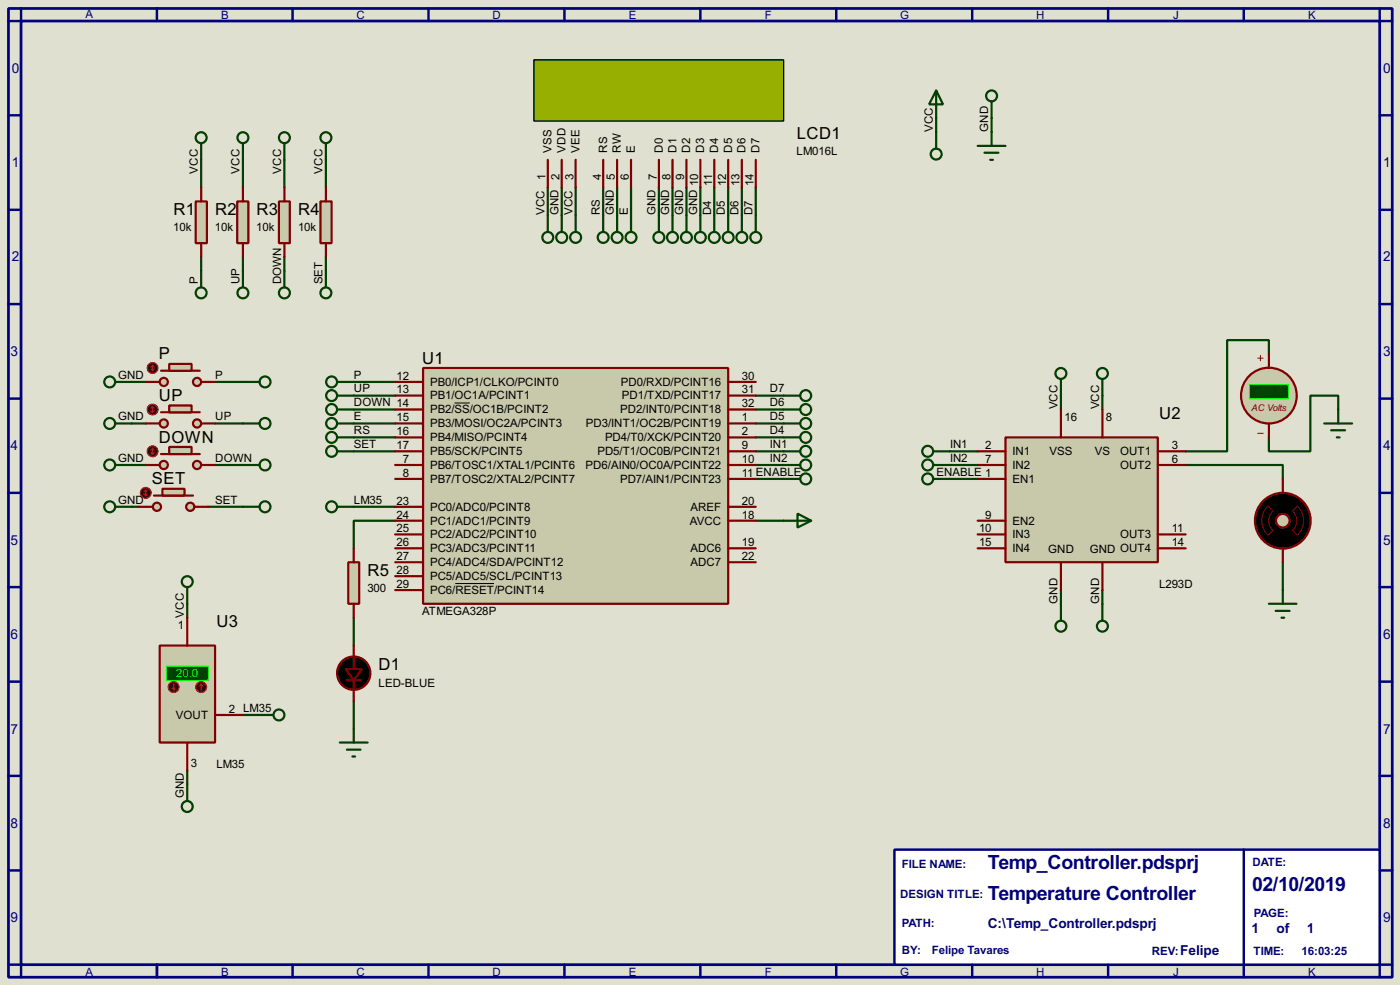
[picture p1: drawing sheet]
<svg xmlns="http://www.w3.org/2000/svg" width="256mm" height="180mm" viewBox="0 0 256 180" stroke-linecap="round" stroke-linejoin="round" font-family="sans-serif">
<path d="M0 0h256.5v180.3h-256.5z" fill="#e0e0d0"/>
<path d="M1.6 1.6h253.5v177.3h-253.5zM3.9 3.9h248.9v172.7h-248.9z" fill="none" stroke="#000080" stroke-width=".5"/>
<path d="M3.9 1.6v2.3h-2.3M28.8 1.6v2.3" fill="none" stroke="#000080" stroke-width=".45"/>
<path d="M163.9 155.5h88.9v21.1h-88.9z" fill="#fff" stroke="#000080" stroke-width=".45"/>
<g fill="none" stroke="#000080" stroke-width=".45">
<path d="M53.6 1.6v2.3M78.5 1.6v2.3M103.4 1.6v2.3M128.3 1.6v2.3M153.2 1.6v2.3M178.1 1.6v2.3M203 1.6v2.3M227.9 1.6v2.3M252.8 1.6v2.3h2.3M1.6 21.1h2.3M1.6 38.4h2.3M252.8 21.1h2.3"/>
<path d="M252.8 38.4h2.3M1.6 55.7h2.3M252.8 55.7h2.3M1.6 73h2.3M252.8 73h2.3M1.6 90.2h2.3M252.8 90.2h2.3M1.6 107.5h2.3M252.8 107.5h2.3M1.6 124.8h2.3M252.8 124.8h2.3M1.6 142h2.3"/>
<path d="M1.6 159.3h2.3M227.9 155.5v23.4M252.8 142h2.3M252.8 159.3h2.3M1.6 176.6h2.3v2.3M28.8 176.6v2.3M53.6 176.6v2.3M78.5 176.6v2.3M103.4 176.6v2.3M128.3 176.6v2.3M153.2 176.6v2.3M178.1 176.6v2.3"/>
<path d="M203 176.6v2.3M255.1 176.6h-2.3v2.3"/>
</g>
<g fill="none" stroke="#004000" stroke-width=".4">
<path d="M36.9 29.3v5M44.5 29.3v5M52.1 29.3v5M59.7 29.3v5M100.4 34.3v5.1M102.9 34.3v5.1M105.5 34.3v5.1M110.5 34.3v5.1M113.1 34.3v5.1M115.6 34.3v5.1M120.7 34.3v5.1M123.2 34.3v5.1"/>
<path d="M125.8 34.3v5.1M128.3 34.3v5.1M130.9 34.3v5.1M133.4 34.3v5.1M135.9 34.3v5.1M138.5 34.3v5.1M171.5 21.6v2.6M181.7 21.6v2.6M36.9 47v2.6M44.5 47v2.6M52.1 47v2.6M59.7 47v2.6"/>
<path d="M24.2 77.5h2.5M24.2 69.9h2.5M39.4 77.5h5.1M39.4 69.9h5.1M64.8 77.5h7.6M64.8 69.9h7.6M64.8 72.4h7.6M64.8 75h7.6M138.5 77.5h5.1M138.5 72.4h5.1M138.5 75h5.1M194.4 72.4v2.6"/>
<path d="M202 72.4v2.6M232.5 64.8v-2.5h-7.7v20.3h-7.6M245.2 75v-2.6h-5.1v10.2h-7.6v-2.5M24.2 85.1h2.5M24.2 92.8h1.3M38.2 92.8h6.3M39.4 85.1h5.1M64.8 80.1h7.6M64.8 82.6h7.6M64.8 92.8h7.6M72.4 95.3h-7.6v5.1M138.5 80.1h5.1"/>
<path d="M138.5 85.1h5.1M138.5 82.6h5.1M138.5 87.7h5.1M138.5 95.3h5.1M174 85.1h5.1M174 82.6h5.1M174 87.7h5.1M217.2 85.1h17.8v2.6M34.3 110.5v2.6M64.8 113.1v5.1M194.4 108v2.5M202 108v2.5"/>
<path d="M235 102.9v5.1M44.5 130.9h2.5M64.8 128.3v5.1M34.3 141v2.6"/>
</g>
<path d="M77.5 67.4h55.9v43.1h-55.9z" fill="#c8c8aa" stroke="#800000" stroke-width=".4"/>
<g fill="none" stroke="#800000" stroke-width=".4">
<path d="M72.4 69.9h5.1M72.4 72.4h5.1M72.4 77.5h5.1M72.4 75h5.1M133.4 69.9h5.1M133.4 72.4h5.1M133.4 77.5h5.1M133.4 75h5.1M72.4 85.1h5.1M72.4 82.6h5.1M72.4 80.1h5.1M72.4 87.7h5.1"/>
<path d="M72.4 97.8h5.1M72.4 95.3h5.1M72.4 92.8h5.1M133.4 85.1h5.1M133.4 82.6h5.1M133.4 80.1h5.1M133.4 87.7h5.1M133.4 95.3h5.1M133.4 92.8h5.1M72.4 108h5.1M72.4 105.5h5.1M72.4 102.9h5.1"/>
<path d="M72.4 100.4h5.1M133.4 102.9h5.1M133.4 100.4h5.1"/>
</g>
<path d="M83.3 73.8h2.8M83.4 106.8h7.1" fill="none" stroke="#000" stroke-width=".18"/>
<path d="M97.8 11h45.8v11.2h-45.8z" fill="#96af00" stroke="#000" stroke-width=".25"/>
<g fill="none" stroke="#800000" stroke-width=".4">
<path d="M100.4 29.3v5M102.9 29.3v5M105.5 29.3v5M110.5 29.3v5M113.1 29.3v5M115.6 29.3v5M120.7 29.3v5M123.2 29.3v5M125.8 29.3v5M128.3 29.3v5M130.9 29.3v5M133.4 29.3v5"/>
<path d="M135.9 29.3v5M138.5 29.3v5"/>
</g>
<g fill="#c8c8aa" stroke="#800000" stroke-width=".4">
<circle cx="30" cy="69.9" r=".75"/>
<circle cx="36.1" cy="69.9" r=".75"/>
</g>
<path d="M29.5 67.9h7.1" fill="none" stroke="#800000" stroke-width=".4"/>
<path d="M31 66.6h4.1v1.3h-4.1z" fill="#c8c8aa" stroke="#800000" stroke-width=".4"/>
<path d="M26.7 69.9h2.6M36.9 69.9h2.5" fill="none" stroke="#800000" stroke-width=".4"/>
<circle cx="27.9" cy="67.4" r="1" fill="#400000" stroke="#f00" stroke-width=".2"/>
<path d="M27.7 67.6l.3 .3M28 66.9v1M28 66.9l.2 .2M28 66.9l-.3 .2M28.2 67.6l-.2 .3" fill="none" stroke="#f00" stroke-width=".2"/>
<g fill="#c8c8aa" stroke="#800000" stroke-width=".4">
<circle cx="30" cy="77.5" r=".75"/>
<circle cx="36.1" cy="77.5" r=".75"/>
</g>
<path d="M29.5 75.5h7.1" fill="none" stroke="#800000" stroke-width=".4"/>
<path d="M31 74.2h4.1v1.3h-4.1z" fill="#c8c8aa" stroke="#800000" stroke-width=".4"/>
<path d="M26.7 77.5h2.6M36.9 77.5h2.5" fill="none" stroke="#800000" stroke-width=".4"/>
<circle cx="27.9" cy="75" r="1" fill="#400000" stroke="#f00" stroke-width=".2"/>
<path d="M27.7 75.2l.3 .3M28 74.5v1M28 74.5l.2 .2M28 74.5l-.3 .2M28.2 75.2l-.2 .3" fill="none" stroke="#f00" stroke-width=".2"/>
<g fill="#c8c8aa" stroke="#800000" stroke-width=".4">
<circle cx="30" cy="85.1" r=".75"/>
<circle cx="36.1" cy="85.1" r=".75"/>
</g>
<path d="M29.5 83.1h7.1" fill="none" stroke="#800000" stroke-width=".4"/>
<path d="M31 81.8h4.1v1.3h-4.1z" fill="#c8c8aa" stroke="#800000" stroke-width=".4"/>
<path d="M26.7 85.1h2.6M36.9 85.1h2.5" fill="none" stroke="#800000" stroke-width=".4"/>
<circle cx="27.9" cy="82.6" r="1" fill="#400000" stroke="#f00" stroke-width=".2"/>
<path d="M27.7 82.9l.3 .2M28 82.1v1M28 82.1l.2 .3M28 82.1l-.3 .3M28.2 82.9l-.2 .2" fill="none" stroke="#f00" stroke-width=".2"/>
<g fill="#c8c8aa" stroke="#800000" stroke-width=".4">
<circle cx="28.7" cy="92.8" r=".75"/>
<circle cx="34.8" cy="92.8" r=".75"/>
</g>
<path d="M28.2 90.7h7.2" fill="none" stroke="#800000" stroke-width=".4"/>
<path d="M29.8 89.5h4v1.2h-4z" fill="#c8c8aa" stroke="#800000" stroke-width=".4"/>
<path d="M25.5 92.8h2.5M35.6 92.8h2.6" fill="none" stroke="#800000" stroke-width=".4"/>
<circle cx="26.7" cy="90.2" r="1" fill="#400000" stroke="#f00" stroke-width=".2"/>
<path d="M26.5 90.5l.2 .2M26.7 89.7v1M26.7 89.7l.3 .3M26.7 89.7l-.2 .3M27 90.5l-.3 .2" fill="none" stroke="#f00" stroke-width=".2"/>
<path d="M43.5 36.9h2v7.6h-2z" fill="#c8c8aa" stroke="#800000" stroke-width=".4"/>
<path d="M44.5 34.3v2.6M44.5 44.5v2.5" fill="none" stroke="#800000" stroke-width=".4"/>
<path d="M51.1 36.9h2v7.6h-2z" fill="#c8c8aa" stroke="#800000" stroke-width=".4"/>
<path d="M52.1 34.3v2.6M52.1 44.5v2.5" fill="none" stroke="#800000" stroke-width=".4"/>
<path d="M58.7 36.9h2.1v7.6h-2.1z" fill="#c8c8aa" stroke="#800000" stroke-width=".4"/>
<path d="M59.7 34.3v2.6M59.7 44.5v2.5" fill="none" stroke="#800000" stroke-width=".4"/>
<path d="M35.9 36.9h2v7.6h-2z" fill="#c8c8aa" stroke="#800000" stroke-width=".4"/>
<path d="M36.9 34.3v2.6M36.9 44.5v2.5" fill="none" stroke="#800000" stroke-width=".4"/>
<g fill="none" stroke="#004000" stroke-width=".4">
<path d="M171.5 16.6l1.3 2.5h-2.6zM171.5 16.6v5M181.7 18.6v3M36.9 26.2v3.1M44.5 26.2v3.1M52.1 26.2v3.1M59.7 26.2v3.1M100.4 39.4v3.1M102.9 39.4v3.1M105.5 39.4v3.1M110.5 39.4v3.1M113.1 39.4v3.1"/>
<path d="M115.6 39.4v3.1M120.7 39.4v3.1M123.2 39.4v3.1M125.8 39.4v3.1M128.3 39.4v3.1M130.9 39.4v3.1M133.4 39.4v3.1M135.9 39.4v3.1M138.5 39.4v3.1M171.5 24.2v3M179.1 26.7h5.1M180.4 28h2.5"/>
<path d="M181.4 29.3h.5M181.7 24.2v2.5M36.9 49.6v3M44.5 49.6v3M52.1 49.6v3M59.7 49.6v3M21.1 77.5h3.1M21.1 69.9h3.1M44.5 77.5h3.1M44.5 69.9h3.1M61.8 77.5h3M61.8 69.9h3"/>
<path d="M61.8 72.4h3M61.8 75h3M143.6 77.5h3M143.6 72.4h3M143.6 75h3M21.1 85.1h3.1M21.1 92.8h3.1M44.5 85.1h3.1M44.5 92.8h3.1M61.8 80.1h3M61.8 82.6h3M143.6 80.1h3"/>
<circle cx="181.6" cy="17.6" r="1"/>
<circle cx="36.8" cy="25.2" r="1"/>
<circle cx="44.5" cy="25.2" r="1"/>
<circle cx="52.1" cy="25.2" r="1"/>
<circle cx="59.7" cy="25.2" r="1"/>
<circle cx="171.5" cy="28.2" r="1"/>
<circle cx="36.8" cy="53.6" r="1"/>
<circle cx="44.5" cy="53.6" r="1"/>
<circle cx="52.1" cy="53.6" r="1"/>
<circle cx="59.7" cy="53.6" r="1"/>
<circle cx="100.3" cy="43.5" r="1"/>
<circle cx="102.9" cy="43.5" r="1"/>
<circle cx="105.4" cy="43.5" r="1"/>
<circle cx="110.5" cy="43.5" r="1"/>
<circle cx="113" cy="43.5" r="1"/>
<circle cx="115.6" cy="43.5" r="1"/>
<circle cx="120.7" cy="43.5" r="1"/>
<circle cx="123.2" cy="43.5" r="1"/>
<circle cx="125.7" cy="43.5" r="1"/>
<circle cx="128.3" cy="43.5" r="1"/>
<circle cx="130.8" cy="43.5" r="1"/>
<circle cx="133.4" cy="43.5" r="1"/>
<circle cx="135.9" cy="43.5" r="1"/>
<circle cx="138.4" cy="43.5" r="1"/>
<circle cx="20.1" cy="69.9" r="1"/>
<circle cx="20.1" cy="77.5" r="1"/>
<circle cx="48.5" cy="69.9" r="1"/>
<circle cx="48.5" cy="77.5" r="1"/>
<circle cx="60.7" cy="69.9" r="1"/>
<circle cx="60.7" cy="72.4" r="1"/>
<circle cx="60.7" cy="77.5" r="1"/>
<circle cx="60.7" cy="75" r="1"/>
<circle cx="147.6" cy="72.4" r="1"/>
<circle cx="147.6" cy="75" r="1"/>
<circle cx="147.6" cy="77.5" r="1"/>
<circle cx="20.1" cy="85.1" r="1"/>
<circle cx="20.1" cy="92.8" r="1"/>
<circle cx="48.5" cy="92.8" r="1"/>
<circle cx="48.5" cy="85.1" r="1"/>
<circle cx="60.7" cy="80.1" r="1"/>
<circle cx="60.7" cy="82.6" r="1"/>
<circle cx="147.6" cy="80.1" r="1"/>
</g>
<path d="M184.2 80.1h27.9v22.8h-27.9z" fill="#c8c8aa" stroke="#800000" stroke-width=".4"/>
<g fill="none" stroke="#800000" stroke-width=".4">
<path d="M194.4 75v5.1M202 75v5.1M179.1 82.6h5.1M179.1 85.1h5.1M179.1 97.8h5.1M179.1 87.7h5.1M179.1 95.3h5.1M212.1 82.6h5.1M212.1 85.1h5.1M212.1 97.8h5.1M179.1 100.4h5.1M194.4 102.9v5.1"/>
<path d="M202 102.9v5.1M212.1 100.4h5.1"/>
</g>
<g fill="none" stroke="#004000" stroke-width=".4">
<path d="M194.4 69.4v3M202 69.4v3M143.6 82.6h3M143.6 85.1h3M171 82.6h3M171 85.1h3M171 87.7h3M194.4 110.5v3.1M202 110.5v3.1"/>
<circle cx="194.3" cy="68.4" r="1"/>
<circle cx="201.9" cy="68.4" r="1"/>
<circle cx="147.6" cy="85.1" r="1"/>
<circle cx="147.6" cy="82.6" r="1"/>
<circle cx="169.9" cy="82.6" r="1"/>
<circle cx="169.9" cy="87.7" r="1"/>
<circle cx="169.9" cy="85.1" r="1"/>
<circle cx="194.3" cy="114.6" r="1"/>
<circle cx="201.9" cy="114.6" r="1"/>
</g>
<path d="M29.3 118.2h10.1v17.7h-10.1z" fill="#c8c8aa" stroke="#800000" stroke-width=".4"/>
<path d="M30.5 122h7.7v2.5h-7.7z" fill="#004000" stroke="#0f0" stroke-width=".2"/>
<path d="M34.3 113.1v5.1M34.3 135.9v5.1M39.4 130.9h5.1" fill="none" stroke="#800000" stroke-width=".4"/>
<circle cx="36.8" cy="125.8" r="1" fill="#400000" stroke="#f00" stroke-width=".2"/>
<path d="M36.9 125.3l-.3 .2M36.9 125.3l.2 .2M36.9 125.3v1" fill="none" stroke="#f00" stroke-width=".2"/>
<circle cx="31.8" cy="125.8" r="1" fill="#400000" stroke="#f00" stroke-width=".2"/>
<path d="M31.6 126l.2 .3M31.8 125.3v1M32.1 126l-.3 .3" fill="none" stroke="#f00" stroke-width=".2"/>
<g fill="none" stroke="#004000" stroke-width=".4">
<path d="M61.8 92.8h3M143.6 87.7h3M143.6 95.3h5M146.1 94l2.5 1.3-2.5 1.3zM34.3 107.5v3M47 130.9h3.1M34.3 143.6v3"/>
<circle cx="60.7" cy="92.8" r="1"/>
<circle cx="147.6" cy="87.7" r="1"/>
<circle cx="34.3" cy="106.5" r="1"/>
<circle cx="51.1" cy="130.9" r="1"/>
<circle cx="34.3" cy="147.6" r="1"/>
</g>
<circle cx="235" cy="95.3" r="5.1" fill="#000" stroke="#800000" stroke-width=".4"/>
<path d="M232.3 92.6l.9 .9a2.45 2.45 0 0 0 0 3.6l-.9 .9a3.7 3.7 0 0 1 0-5.4zM237.7 92.6a3.7 3.7 0 0 1 0 5.4l-.9-.9a2.54 2.54 0 0 0 0-3.6z" fill="none" stroke="#800000" stroke-width=".18"/>
<circle cx="235" cy="95.3" r="1.25" fill="#c8c8aa" stroke="#800000" stroke-width=".4"/>
<path d="M235 87.7v2.5M235 100.4v2.5" fill="none" stroke="#800000" stroke-width=".4"/>
<path d="M232.5 110.5h5M233.7 111.8h2.6M234.8 113.1h.5M235 108v2.5" fill="none" stroke="#004000" stroke-width=".4"/>
<circle cx="232.4" cy="72.4" r="5.1" fill="#c8c8aa" stroke="#800000" stroke-width=".4"/>
<path d="M230.4 65.6h1M230.4 79.3h1M230.9 65.1v1" fill="none" stroke="#800000" stroke-width=".18"/>
<path d="M228.9 70.4h7.1v2.6h-7.1z" fill="#004000" stroke="#0f0" stroke-width=".2"/>
<path d="M232.5 64.8v2.6M232.5 77.5v2.6M64.8 118.2v4.3M63.6 124.5h2.5M64.8 124.5v3.8" fill="none" stroke="#800000" stroke-width=".4"/>
<path d="M242.6 77.5h5.1M243.9 78.8h2.5M245.2 75v2.5M244.9 80.1h.5" fill="none" stroke="#004000" stroke-width=".4"/>
<g fill="#000" stroke="#800000" stroke-width=".4">
<path d="M63.3 122.5h3l-1.5 2z"/>
<circle cx="64.8" cy="123.2" r="3.1"/>
</g>
<path d="M63.8 102.9h2v7.6h-2z" fill="#c8c8aa" stroke="#800000" stroke-width=".4"/>
<path d="M64.8 100.4v2.5M64.8 110.5v2.6" fill="none" stroke="#800000" stroke-width=".4"/>
<path d="M62.3 135.9h5.1M63.6 137.2h2.5M64.6 138.5h.5M64.8 133.4v2.5" fill="none" stroke="#004000" stroke-width=".4"/>
<g font-size="4" fill="#000080">
<text x="181" y="159.1">Temp_Controller.pdsprj</text>
<text x="181" y="164.8">Temperature Controller</text>
<text x="229.4" y="163.1">02/10/2019</text>
</g>
<g font-size="3.4">
<text x="146" y="25.4">LCD1</text>
<text x="31.8" y="39.4">R1</text>
<text x="39.4" y="39.4">R2</text>
<text x="47" y="39.4">R3</text>
<text x="54.7" y="39.4">R4</text>
<text x="29.1" y="65.8">P</text>
<text x="77.4" y="66.6">U1</text>
<text x="29.1" y="73.4">UP</text>
<text x="212.4" y="76.7">U2</text>
<text x="29.1" y="81">DOWN</text>
<text x="27.8" y="88.7">SET</text>
<text x="67.4" y="105.5">R5</text>
<text x="39.7" y="114.8">U3</text>
<text x="69.4" y="122.7">D1</text>
</g>
<g font-size="2.8" fill="#000080">
<text x="2.2" y="13.4">0</text>
<text x="253.4" y="13.4">0</text>
<text x="2.2" y="30.6">1</text>
<text x="253.4" y="30.6">1</text>
<text x="2.2" y="47.9">2</text>
<text x="253.4" y="47.9">2</text>
<text x="1.9" y="65.2">3</text>
<text x="253.4" y="65.2">3</text>
<text x="1.9" y="82.4">4</text>
<text x="253.4" y="82.4">4</text>
<text x="1.9" y="99.7">5</text>
<text x="253.4" y="99.7">5</text>
<text x="1.9" y="117">6</text>
<text x="253.4" y="117">6</text>
<text x="1.9" y="134.3">7</text>
<text x="253.4" y="134.3">7</text>
<text x="1.9" y="151.5">8</text>
<text x="253.4" y="151.5">8</text>
<text x="1.9" y="168.8">9</text>
<text x="180.9" y="169.8">C:\Temp_Controller.pdsprj</text>
<text x="229.3" y="170.8">1</text>
<text x="233.9" y="170.8">of</text>
<text x="239.4" y="170.8">1</text>
<text x="253.4" y="168.8">9</text>
<text x="216.2" y="174.9">Felipe</text>
</g>
<g font-size="2.4" fill="#000080">
<text x="15.6" y="3.2">A</text>
<text x="40.5" y="3.5">B</text>
<text x="65.3" y="3.5">C</text>
<text x="90.2" y="3.5">D</text>
<text x="115.2" y="3.5">E</text>
<text x="140.1" y="3.5">F</text>
<text x="164.9" y="3.5">G</text>
<text x="189.8" y="3.5">H</text>
<text x="214.9" y="3.5">J</text>
<text x="239.6" y="3.5">K</text>
<text x="165.2" y="158.9">FILE NAME:</text>
<text x="229.4" y="158.4">DATE:</text>
<text x="164.9" y="164.3">DESIGN TITLE:</text>
<text x="229.7" y="167.8">PAGE:</text>
<text x="165.2" y="169.7">PATH:</text>
<text x="15.6" y="178.6">A</text>
<text x="40.5" y="178.6">B</text>
<text x="65.3" y="178.6">C</text>
<text x="90.2" y="178.6">D</text>
<text x="115.2" y="178.6">E</text>
<text x="140.1" y="178.6">F</text>
<text x="164.9" y="178.6">G</text>
<text x="165.2" y="174.7">BY:</text>
<text x="170.7" y="174.7">Felipe Tavares</text>
<text x="189.8" y="178.6">H</text>
<text x="211" y="174.7">REV:</text>
<text x="214.9" y="178.6">J</text>
<text x="229.6" y="174.7">TIME:</text>
<text x="238.5" y="174.7">16:03:25</text>
<text x="239.6" y="178.6">K</text>
</g>
<g font-size="2.4">
<text x="101.1" y="27.9" transform="rotate(-90 101.1 27.9)">VSS</text>
<text x="103.6" y="27.9" transform="rotate(-90 103.6 27.9)">VDD</text>
<text x="106.2" y="27.9" transform="rotate(-90 106.2 27.9)">VEE</text>
<text x="111.2" y="27.9" transform="rotate(-90 111.2 27.9)">RS</text>
<text x="113.8" y="27.9" transform="rotate(-90 113.8 27.9)">RW</text>
<text x="116.3" y="27.9" transform="rotate(-90 116.3 27.9)">E</text>
<text x="121.4" y="27.9" transform="rotate(-90 121.4 27.9)">D0</text>
<text x="123.9" y="27.9" transform="rotate(-90 123.9 27.9)">D1</text>
<text x="126.5" y="27.9" transform="rotate(-90 126.5 27.9)">D2</text>
<text x="129" y="27.9" transform="rotate(-90 129 27.9)">D3</text>
<text x="131.6" y="27.9" transform="rotate(-90 131.6 27.9)">D4</text>
<text x="134.1" y="27.9" transform="rotate(-90 134.1 27.9)">D5</text>
<text x="136.6" y="27.9" transform="rotate(-90 136.6 27.9)">D6</text>
<text x="139.2" y="27.9" transform="rotate(-90 139.2 27.9)">D7</text>
<text x="145.9" y="28.4">LM016L</text>
<text x="170.9" y="24.1" transform="rotate(-90 170.9 24.1)">VCC</text>
<text x="181.1" y="24.1" transform="rotate(-90 181.1 24.1)">GND</text>
<text x="36.3" y="31.8" transform="rotate(-90 36.3 31.8)">VCC</text>
<text x="43.9" y="31.8" transform="rotate(-90 43.9 31.8)">VCC</text>
<text x="51.5" y="31.8" transform="rotate(-90 51.5 31.8)">VCC</text>
<text x="59.1" y="31.8" transform="rotate(-90 59.1 31.8)">VCC</text>
<text x="100" y="33" transform="rotate(-90 100 33)">1</text>
<text x="102.5" y="33" transform="rotate(-90 102.5 33)">2</text>
<text x="105.1" y="33" transform="rotate(-90 105.1 33)">3</text>
<text x="110.1" y="33" transform="rotate(-90 110.1 33)">4</text>
<text x="112.7" y="33" transform="rotate(-90 112.7 33)">5</text>
<text x="115.2" y="33" transform="rotate(-90 115.2 33)">6</text>
<text x="120.3" y="33" transform="rotate(-90 120.3 33)">7</text>
<text x="122.8" y="33" transform="rotate(-90 122.8 33)">8</text>
<text x="125.4" y="33" transform="rotate(-90 125.4 33)">9</text>
<text x="130.5" y="34" transform="rotate(-90 130.5 34)">11</text>
<text x="133" y="34.1" transform="rotate(-90 133 34.1)">12</text>
<text x="135.5" y="34.1" transform="rotate(-90 135.5 34.1)">13</text>
<text x="138.1" y="34.1" transform="rotate(-90 138.1 34.1)">14</text>
<text x="99.8" y="39.4" transform="rotate(-90 99.8 39.4)">VCC</text>
<text x="102.3" y="39.4" transform="rotate(-90 102.3 39.4)">GND</text>
<text x="104.9" y="39.4" transform="rotate(-90 104.9 39.4)">VCC</text>
<text x="109.9" y="39.4" transform="rotate(-90 109.9 39.4)">RS</text>
<text x="112.5" y="39.4" transform="rotate(-90 112.5 39.4)">GND</text>
<text x="115" y="39.4" transform="rotate(-90 115 39.4)">E</text>
<text x="120.1" y="39.4" transform="rotate(-90 120.1 39.4)">GND</text>
<text x="122.6" y="39.4" transform="rotate(-90 122.6 39.4)">GND</text>
<text x="125.2" y="39.4" transform="rotate(-90 125.2 39.4)">GND</text>
<text x="127.7" y="39.4" transform="rotate(-90 127.7 39.4)">GND 10</text>
<text x="130.2" y="39.4" transform="rotate(-90 130.2 39.4)">D4</text>
<text x="132.8" y="39.4" transform="rotate(-90 132.8 39.4)">D5</text>
<text x="135.3" y="39.4" transform="rotate(-90 135.3 39.4)">D6</text>
<text x="137.9" y="39.4" transform="rotate(-90 137.9 39.4)">D7</text>
<text x="31.8" y="42.3">10k</text>
<text x="39.4" y="42.3">10k</text>
<text x="47" y="42.3">10k</text>
<text x="54.6" y="42.3">10k</text>
<text x="36.2" y="52.1" transform="rotate(-90 36.2 52.1)">P</text>
<text x="43.9" y="52.1" transform="rotate(-90 43.9 52.1)">UP</text>
<text x="51.5" y="52.1" transform="rotate(-90 51.5 52.1)">DOWN</text>
<text x="59.1" y="52.1" transform="rotate(-90 59.1 52.1)">SET</text>
<text x="21.6" y="69.3">GND</text>
<text x="39.4" y="69.3">P</text>
<text x="64.8" y="69.3">P</text>
<text x="64.8" y="71.8">UP</text>
<text x="72.7" y="69.5">12</text>
<text x="72.7" y="72">13</text>
<text x="78.8" y="70.6">PB0/ICP1/CLKO/PCINT0</text>
<text x="113.7" y="70.6">PD0/RXD/PCINT16</text>
<text x="135.9" y="72">31</text>
<text x="135.9" y="69.5">30</text>
<text x="141" y="71.8">D7</text>
<text x="21.6" y="76.9">GND</text>
<text x="39.4" y="76.9">UP</text>
<text x="64.8" y="76.9">E</text>
<text x="64.8" y="74.4">DOWN 14</text>
<text x="72.7" y="77.1">15</text>
<text x="78.8" y="73.1">PB1/OC1A/PCINT1</text>
<text x="78.8" y="75.7">PB2/SS/OC1B/PCINT2</text>
<text x="113.6" y="75.7">PD2/INT0/PCINT18</text>
<text x="113.9" y="73.1">PD1/TXD/PCINT17</text>
<text x="135.9" y="77.1">1</text>
<text x="135.9" y="74.6">32</text>
<text x="141" y="74.4">D6</text>
<text x="141" y="76.9">D5</text>
<text x="193.8" y="74.9" transform="rotate(-90 193.8 74.9)">VCC</text>
<text x="195" y="77.1">16</text>
<text x="201.4" y="74.9" transform="rotate(-90 201.4 74.9)">VCC</text>
<text x="202.6" y="77.1">8</text>
<text x="64.8" y="79.5">RS</text>
<text x="64.8" y="82">SET</text>
<text x="72.7" y="79.7">16</text>
<text x="72.7" y="82.2">17</text>
<text x="78.8" y="78.2">PB3/MOSI/OC2A/PCINT3</text>
<text x="78.8" y="80.8">PB4/MISO/PCINT4</text>
<text x="78.8" y="83.3">PB5/SCK/PCINT5</text>
<text x="107.3" y="78.2">PD3/INT1/OC2B/PCINT19</text>
<text x="109.4" y="83.3">PD5/T1/OC0B/PCINT21</text>
<text x="110.8" y="80.8">PD4/T0/XCK/PCINT20</text>
<text x="135.9" y="82.2">9</text>
<text x="135.9" y="79.7">2</text>
<text x="141" y="79.5">D4</text>
<text x="141" y="82">IN1</text>
<text x="174" y="82">IN1</text>
<text x="180.5" y="82.2">2</text>
<text x="185.5" y="83.3">IN1</text>
<text x="192.3" y="83.2">VSS</text>
<text x="200.6" y="83.2">VS</text>
<text x="205.2" y="83.3">OUT1</text>
<text x="214.7" y="82.2">3</text>
<text x="21.6" y="84.5">GND</text>
<text x="39.4" y="84.5">DOWN</text>
<text x="73.8" y="87.3">8</text>
<text x="73.8" y="84.7">7</text>
<text x="78.8" y="88.4">PB7/TOSC2/XTAL2/PCINT7</text>
<text x="78.8" y="85.8">PB6/TOSC1/XTAL1/PCINT6</text>
<text x="107.3" y="85.8">PD6/AIN0/OC0A/PCINT22</text>
<text x="113.6" y="88.4">PD7/AIN1/PCINT23</text>
<text x="135.9" y="84.7">10</text>
<text x="135.9" y="87.3">11 ENABLE</text>
<text x="141" y="84.5">IN2</text>
<text x="171.5" y="87.1">ENABLE 1</text>
<text x="174" y="84.5">IN2</text>
<text x="180.5" y="84.7">7</text>
<text x="185.5" y="85.8">IN2</text>
<text x="185.5" y="88.4">EN1</text>
<text x="205.2" y="85.8">OUT2</text>
<text x="214.7" y="84.7">6</text>
<text x="21.6" y="92.2">GND</text>
<text x="39.4" y="92.2">SET</text>
<text x="64.8" y="92.2">LM35</text>
<text x="72.7" y="94.9">24</text>
<text x="72.7" y="92.4">23</text>
<text x="78.8" y="93.5">PC0/ADC0/PCINT8</text>
<text x="126.5" y="93.5">AREF</text>
<text x="135.9" y="94.9">18</text>
<text x="135.9" y="92.4">20</text>
<text x="180.5" y="94.9">9</text>
<text x="72.7" y="100">26</text>
<text x="72.7" y="97.4">25</text>
<text x="78.8" y="101.1">PC3/ADC3/PCINT11</text>
<text x="78.8" y="98.5">PC2/ADC2/PCINT10</text>
<text x="78.8" y="96">PC1/ADC1/PCINT9</text>
<text x="126.4" y="96">AVCC</text>
<text x="126.5" y="101.1">ADC6</text>
<text x="135.9" y="100">19</text>
<text x="179.4" y="97.4">10</text>
<text x="179.4" y="100">15</text>
<text x="185.5" y="98.5">IN3</text>
<text x="185.5" y="101.1">IN4</text>
<text x="185.5" y="96">EN2</text>
<text x="192" y="101.2">GND</text>
<text x="199.6" y="101.2">GND OUT4</text>
<text x="205.2" y="98.5">OUT3</text>
<text x="214.7" y="97.4">11</text>
<text x="214.7" y="100">14</text>
<text x="72.7" y="107.6">29</text>
<text x="72.7" y="105.1">28</text>
<text x="72.7" y="102.5">27</text>
<text x="78.8" y="106.2">PC5/ADC5/SCL/PCINT13</text>
<text x="78.8" y="103.6">PC4/ADC4/SDA/PCINT12</text>
<text x="126.5" y="103.6">ADC7</text>
<text x="135.9" y="102.5">22</text>
<text x="212.3" y="107.6">L293D</text>
<text x="33.7" y="113" transform="rotate(-90 33.7 113)">VCC</text>
<text x="67.3" y="108.4">300</text>
<text x="77.3" y="112.6">ATMEGA328P</text>
<text x="78.8" y="108.7">PC6/RESET/PCINT14</text>
<text x="193.8" y="110.5" transform="rotate(-90 193.8 110.5)">GND</text>
<text x="201.4" y="110.5" transform="rotate(-90 201.4 110.5)">GND</text>
<text x="32.6" y="115.2">1</text>
<text x="69.3" y="125.7">LED-BLUE</text>
<text x="32.2" y="131.6">VOUT</text>
<text x="42" y="130.5">2 LM35</text>
<text x="35" y="140.4">3</text>
<text x="39.6" y="140.6">LM35</text>
<text x="33.7" y="146.1" transform="rotate(-90 33.7 146.1)">GND</text>
</g>
<text font-size="2.4" fill="#008000" x="229.9" y="72.3">+88.8</text>
<text font-size="2.4" fill="#0f0" x="32.3" y="123.9">20.0</text>
<text font-size="1.9" fill="#800000" x="229.3" y="75.3">AC Volts</text>
</svg>
